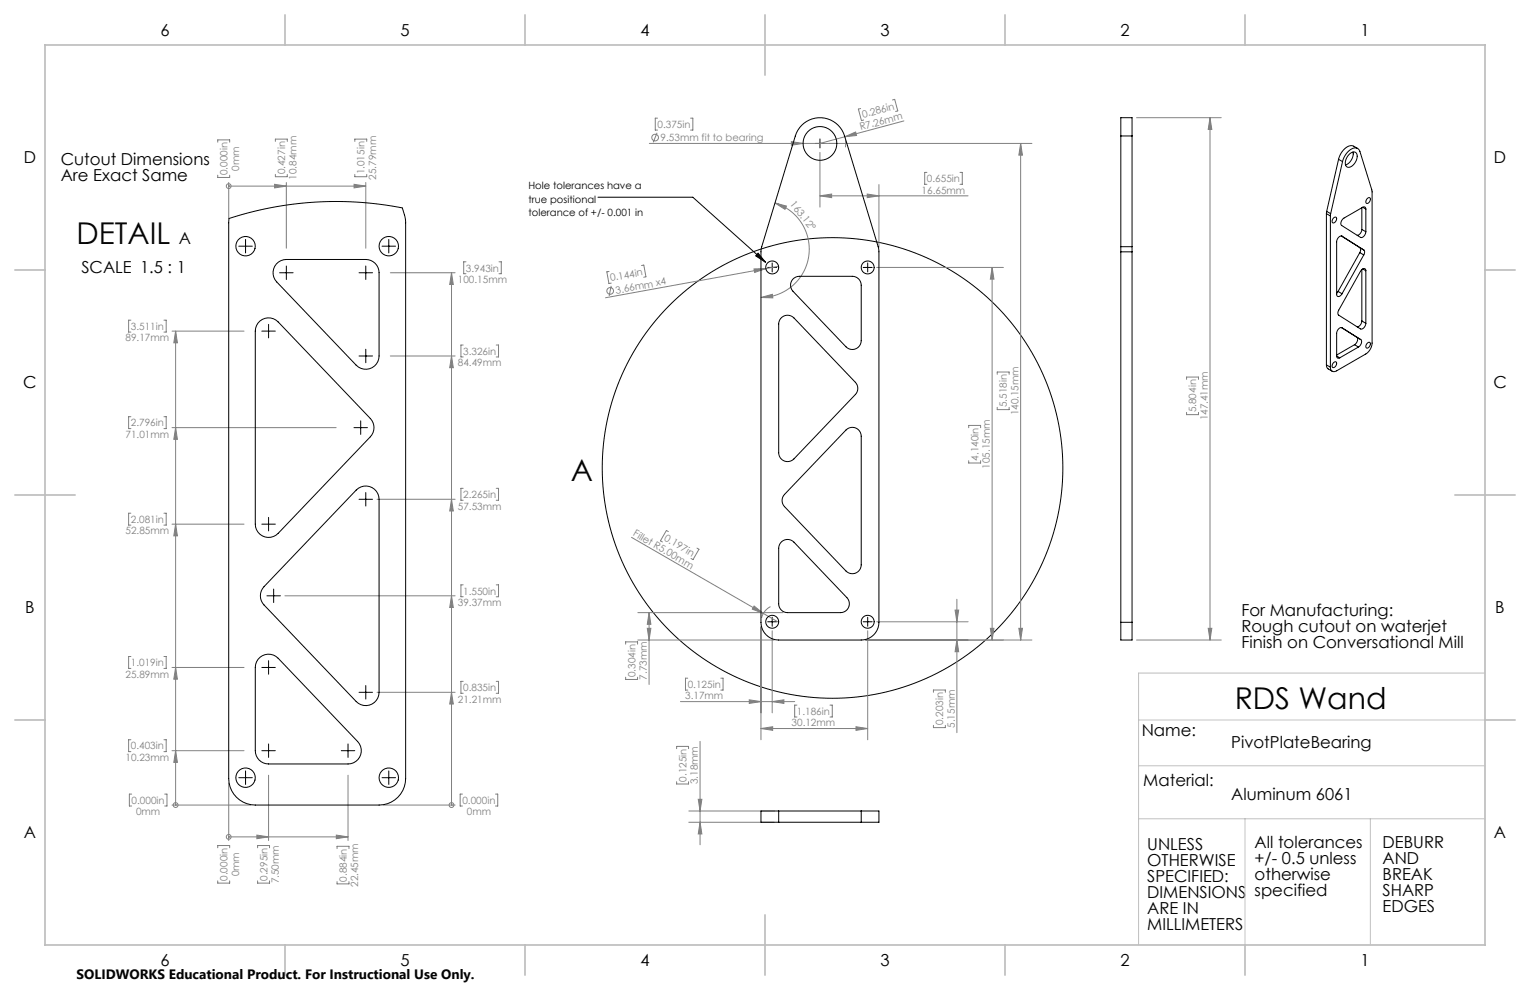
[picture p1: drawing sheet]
<svg xmlns="http://www.w3.org/2000/svg" width="432mm" height="279mm" viewBox="0 0 432 279" stroke-linecap="round" stroke-linejoin="round" font-family="sans-serif">
<g fill="none" stroke="#808080" stroke-width=".28">
<path d="M77.7 39.9v-.6h3.4v.6M100.1 39.9v-.6h3.4v.6M185.4 37.5l-1 2.7M185.6 33.4h-.7v3.3h.7M194.9 33.4h.6v3.3h-.6M223.3 40l3.3 .5-3.3 .5zM238.4 38.6l3.1-1.3 .2 .9zM238.6 39.6v2M242.9 30.6l-.6 .2 .8 3.2 .6-.1M251.9 28.2l.6-.2 .9 3.3-.7 .2M255.1 34.1l-23.7 6.4M320.8 33.2h23.9"/>
<path d="M341.5 33.2l.5 3.3h-1zM341.5 33.2v147.4M61.5 40.1v-.6h3.3v.6M61.5 49.4v.7h3.3v-.7M64.5 52.5h.1M64.5 51.5v10.1M64.5 52.5h38.7M77.5 52l3.3 .5-3.3 .5zM77.7 49.2v.7h3.4v-.7M80.8 51.5v18.6M99.9 52l3.3 .5-3.3 .5zM100.1 49.2v.7h3.4v-.7"/>
<path d="M103.2 51.5v18.6M218.7 57.3l3.2 .9-.4 .9zM218.7 57.3a13.6 13.6 0 0 1 9.5 15 13.6 13.6 0 0 1-13.4 11.7M231.4 43v15.4M231.4 55.3h41.8M231.4 55.3l3.3-.5v1zM244.7 54.8l3.4 .5-3.4 .5zM248.1 52.1v17.7M261.6 48.7h-.6v3.3h.6M270.9 48.7h.7v3.3h-.7M288.1 40.5l.5 3.3h-1.1zM288.1 40.5v140.1"/>
<path d="M291.2 40.5h-107.9M110.2 77h18.2M127.4 77v150.2M127.4 77l.5 3.3h-1zM131.5 73.9h-.6v3.4h.6M140.8 73.9h.7v3.4h-.7M171.9 76.6l-.6 .1 .6 3.3 .6-.1M181.1 74.9l.6-.1 .6 3.3-.6 .1M212.8 75.9l3.3-.1-3.1 1.1zM216.1 75.8l-45.2 8.2M219.7 75.2l-3.6 .6M247.4 75.5h35.8"/>
<path d="M280 75.5v105.1M280 75.5l.5 3.3h-1zM36.9 90.4h-.6v3.3h.6M46.3 90.4h.6v3.3h-.6M48.5 93.5h20.4M49.6 93.5v133.7M49.6 93.5l.5 3.3h-1zM130.7 97.4h-.6v3.3h.6M140 97.4h.7v3.3h-.7M172.5 80.7l-.6 2.8M214.8 84l3.2-.9 .1 1zM36.9 117.6h-.6v3.4h.6"/>
<path d="M46.3 117.6h.6v3.4h-.6M110.2 100.5h18.2M127.4 100.5l.5 3.3h-1zM281.4 105.6v-.6h3.4v.6M281.4 115v.6h3.4v-.6M334.9 107.1v-.7h3.3v.7M334.9 116.4v.6h3.3v-.6M48.5 120.7h46.4M49.6 120.7l.5 3.3h-1zM130.7 137.8h-.6v3.4h.6M140 137.8h.7v3.4h-.7M273.4 120.7v-.6h3.4v.6"/>
<path d="M273.4 130v.7h3.4v-.7M36.9 144.8h-.6v3.4h.6M46.3 144.8h.6v3.4h-.6M48.5 147.9h20.4M49.6 147.9l.5 3.3h-1zM106.4 140.9h22M127.4 140.9l.5 3.3h-1zM178.2 151.6l41.6 24M188.6 150l-.5-.3-1.7 2.9 .6 .3M196.7 154.7l.6 .3-1.7 2.9-.6-.3M80.4 168.2h48M127.4 168.2l.5 3.3h-1z"/>
<path d="M130.7 165.1h-.6v3.3h.6M140 165.1h.7v3.3h-.7M180 172.9h41M182.7 177.3h1l-.5 3.3zM183.2 172.9v20.3M183.2 172.9l.5 3.3h-1zM212.8 171l2.6 2.1-3.1-1.2zM214.8 176.9v31.9M217.4 171.2l-1.7 1.5-.8 1.7M217.9 178v23.2M244.9 178v30.8M247.4 175.5h25.8"/>
<path d="M269.5 172.2h1.1l-.5 3.3zM270.1 169.1v37.7M279.5 177.3h1l-.5 3.3zM287.5 177.3h1.1l-.5 3.3zM341 177.3h1l-.5 3.3zM36.9 185.3h-.6v3.3h.6M46.3 185.3h.6v3.3h-.6M48.5 188.4h20.4M49.6 188.4l.5 3.3h-1zM106.4 195.4h22M127.4 195.4l.5 3.3h-1zM130.7 192.3h-.6v3.4h.6"/>
<path d="M140 192.3h.7v3.4h-.7M176.6 181.8v-.6h3.3v.6M176.6 191.1v.7h3.3v-.7M180 180.6h38.5M192 198h32.3M194.1 191.4h-.6v3.4h.6M203.4 191.4h.7v3.4h-.7M211.5 197.5l3.3 .5-3.3 .5zM217.9 198l3.3-.5v1zM224.9 199h-.6v3.4h.6M234.2 199h.7v3.4h-.7M244.3 180.6h46.9"/>
<path d="M263.4 195.4v-.7h3.4v.7M270.1 180.6l.5 3.3h-1.1zM320.8 180.6h23.9M36.9 208.8h-.6v3.3h.6M46.3 208.8h.6v3.3h-.6M48.5 211.9h20.4M49.6 211.9l.5 3.3h-1zM75.8 218.8v18.4M98.2 218.8v18.4M191 211.3v-.6h3.3v.6M197.6 209.2v29.2M214.8 205.6h30.1"/>
<path d="M214.8 205.6l3.3-.5v1zM241.6 205.1l3.3 .5-3.3 .5zM263.4 204.7v.6h3.4v-.6M37.2 224.1h-.7v3.4h.7M46.5 224.1h.6v3.4h-.6M48.5 227.2h22.3M49.6 227.2h.1M61.5 239.3v-.7h3.3v.7M64.5 236.2h.1M64.5 221v16.2M64.5 236.2h33.7M72.5 235.7l3.3 .5-3.3 .5z"/>
<path d="M72.7 239.3v-.7h3.4v.7M94.9 235.7l3.3 .5-3.3 .5zM95.1 239.5v-.7h3.4v.7M108.3 227.2h20.1M127.4 227.2h.1M130.5 224.1h-.6v3.4h.6M139.8 224.1h.7v3.4h-.7M191 220.6v.7h3.3v-.7M194.4 228.9h24.1M194.4 232.1h24.1M197.1 225.6h1l-.5 3.3zM197.6 232.1l.5 3.3h-1z"/>
<path d="M61.5 248.6v.6h3.3v-.6M72.7 248.6v.6h3.4v-.6M95.1 248.8v.7h3.4v-.7"/>
<circle cx="184.9" cy="38.8" r=".94"/>
<circle cx="64.5" cy="52.5" r=".68"/>
<circle cx="172.2" cy="82.1" r=".94"/>
<circle cx="49.6" cy="227.2" r=".68"/>
<circle cx="64.5" cy="236.2" r=".68"/>
<circle cx="127.4" cy="227.2" r=".68"/>
</g>
<g fill="none" stroke="#000" stroke-width=".28">
<path d="M231.4 39.2v2.6M168.8 55.7h26.7l20.6 18.3M230.1 40.5h2.6M67.4 69.5h3.8M69.3 67.6v3.8M78.9 77h3.8M80.8 75.1v3.8M101.3 77h3.8M103.2 75.1v3.8M107.8 69.5h3.8M109.7 67.6v3.8M213.9 71.5l2.2 2.5-2.8-1.8z"/>
<path d="M216.7 75.5h2.5M217.9 74.2v2.6M243.6 75.5h2.6M244.9 74.2v2.6M73.9 93.5h3.8M75.8 91.5v3.9M103.2 98.6v3.8M101.3 100.5h3.8M101.8 118.8v3.8M99.9 120.7h3.8M103.2 139v3.8M73.9 147.9h3.8"/>
<path d="M75.8 146v3.8M101.3 140.9h3.8M75.3 168.2h3.8M77.2 166.2v3.9M216.7 175.5h2.5M217.9 174.2v2.5M243.6 175.5h2.6M244.9 174.2v2.5M73.9 188.4h3.8M75.8 186.5v3.8M101.3 195.4h3.8M103.2 193.5v3.8"/>
<path d="M67.4 219.5h3.8M69.3 217.6v3.8M73.9 211.9h3.8M75.8 210v3.8M96.3 211.9h3.8M98.2 210v3.8M107.8 219.5h3.8M109.7 217.6v3.8"/>
<circle cx="235" cy="132.1" r="65"/>
</g>
<path d="M419.1 190h-97.8v76.7M321.3 203.2h97.8M321.3 216.1h97.8M321.3 231.1h97.8M351.4 231.1v35.6M386.7 231.1v35.6" fill="none" stroke="#c0c0c0" stroke-width=".28"/>
<g fill="none" stroke="#c0c0c0" stroke-width=".5">
<path d="M12.7 12.7h406.4v254h-406.4zM80.4 4.2v8.5M148.2 4.2v8.5M215.9 4.2v17M283.6 4.2v8.5M351.4 4.2v8.5M4.2 76.2h8.5M419.1 76.2h8.5M4.2 139.7h17M410.6 139.7h17M4.2 203.2h8.5M419.1 203.2h8.5"/>
<path d="M215.9 258.2v17M80.4 266.7v8.5M148.2 266.7v8.5M283.6 266.7v8.5M351.4 266.7v8.5"/>
</g>
<path d="M213.9 71.5l2.2 2.5-2.8-1.8z" fill="#000"/>
<g fill="#808080">
<path d="M212.8 171l2.6 2.1-3.1-1.2z"/>
<path d="M223.3 40l3.3 .5-3.3 .5z"/>
<path d="M212.8 75.9l3.3-.1-3.1 1.1z"/>
<path d="M238.4 38.6l3.1-1.3 .2 .9z"/>
<path d="M49.6 211.9l.5 3.3h-1zM49.6 188.4l.5 3.3h-1zM49.6 147.9l.5 3.3h-1zM49.6 120.7l.5 3.3h-1zM49.6 93.5l.5 3.3h-1zM127.4 195.4l.5 3.3h-1zM127.4 168.2l.5 3.3h-1zM127.4 140.9l.5 3.3h-1zM127.4 100.5l.5 3.3h-1zM127.4 77l.5 3.3h-1z"/>
<path d="M72.5 235.7l3.3 .5-3.3 .5zM94.9 235.7l3.3 .5-3.3 .5zM77.5 52l3.3 .5-3.3 .5zM99.9 52l3.3 .5-3.3 .5z"/>
<path d="M214.8 84l3.2-.9 .1 1zM218.7 57.3l3.2 .9-.4 .9z"/>
<path d="M244.7 54.8l3.4 .5-3.4 .5zM231.4 55.3l3.3-.5v1z"/>
<path d="M217.9 198l3.3-.5v1zM211.5 197.5l3.3 .5-3.3 .5zM241.6 205.1l3.3 .5-3.3 .5zM214.8 205.6l3.3-.5v1z"/>
<path d="M279.5 177.3h1l-.5 3.3zM280 75.5l.5 3.3h-1zM182.7 177.3h1l-.5 3.3zM183.2 172.9l.5 3.3h-1z"/>
<path d="M269.5 172.2h1.1l-.5 3.3zM270.1 180.6l.5 3.3h-1.1zM288.1 40.5l.5 3.3h-1.1zM287.5 177.3h1.1l-.5 3.3zM341.5 33.2l.5 3.3h-1zM341 177.3h1l-.5 3.3zM197.1 225.6h1l-.5 3.3zM197.6 232.1l.5 3.3h-1z"/>
</g>
<g fill="none" stroke="#000" stroke-width=".28">
<path d="M226.2 35.4a7.3 7.3 0 0 1 12.2 3l9.6 32.3 .1 104.9a5 5 0 0 1-5 5h-23.3a5 5 0 0 1-5-5v-104.9l9.7-32.3a7.3 7.3 0 0 1 1.7-3zM316.3 38.4v-5.2h3.2v5.2M316.3 38.4v31.2M316.3 38.4h3.2M319.5 38.4v31.2M374.4 59.7l-.1 .6M374.4 59.7l1.1 .6M377.8 45l1.1 .6M377.8 45l-3.4 14.7M378.9 45.6a4.7 4.7 0 0 1 3.8-3.8l.7 .3 .4 .7 3.4 11.2v42.8a3.9 3.9 0 0 1-1.7 3.1l-8.3 4.8a1.08 1.08 0 0 1-1.2 .1 1.08 1.08 0 0 1-.5-1.2M378.9 45.6l-3.4 14.7M380.7 43.6a1.24 1.24 0 0 1 1.1-.7 1.24 1.24 0 0 1 1.2 .7 3.1 3.1 0 0 1-2.7 3.6 2.07 2.07 0 0 1 0-3.1z"/>
<path d="M381.8 42.9a3.4 3.4 0 0 1-2.1 3.7M383.2 41.9l-1.2-.6a3.4 3.4 0 0 0-3.8 2.5l-.4 1.2M384.3 58.6v6.2M384.6 58.5l-5.3 3.1a1.54 1.54 0 0 0-.6 2l5.2 3.4a1.44 1.44 0 0 0 1.6-1.6M384.6 58.5a.54 .54 0 0 1 .6-.1 .54 .54 0 0 1 .3 .6M384.6 58.5l.9 .5M385.5 59v6.4M385.9 56a.5 .5 0 0 1 .7-.2 .5 .5 0 0 1 .1 .8 .68 .68 0 0 1-.4 .7 .68 .68 0 0 1-.8-.2zM64.6 61.7l6-1.8 6.2-1.3 6.2-1 6-.6 6.3-.1 6 .2 6 .6 6.2 1 .8 2.5 .2 1.7v156.8a7.5 7.5 0 0 1-7.5 7.5h-35a7.5 7.5 0 0 1-7.5-7.5zM78 74.5a3.7 3.7 0 0 1 2.8-1.3h22.4a3.7 3.7 0 0 1 3.8 3.8v23.5a3.7 3.7 0 0 1-2.4 3.4 3.7 3.7 0 0 1-4.1-.8l-22.4-23.5a3.7 3.7 0 0 1-.1-5.1zM223.7 78.8a2.5 2.5 0 0 1 1.9-.8h15a2.5 2.5 0 0 1 2.5 2.5v15.6a2.5 2.5 0 0 1-1.6 2.4 2.5 2.5 0 0 1-2.8-.6l-14.9-15.7a2.5 2.5 0 0 1-.1-3.4zM316.3 69.6v1.5"/>
<path d="M316.3 71.1v104.5M316.3 71.1h3.2M316.3 69.6h3.2M319.5 69.6v1.5M319.5 71.1v104.5M374.3 60.3l1.2 .6M374.3 60.3v42.7M375.5 60.9v42.7M375.5 60.3v.6M376.4 61.5a.5 .5 0 0 1 .7-.2 .5 .5 0 0 1 .1 .8 .68 .68 0 0 1-.4 .7 .68 .68 0 0 1-.8-.2zM378.6 66.6l5.2 3.3M378.7 66.6l.1 .1"/>
<path d="M378.8 66.7a1.44 1.44 0 0 0-1.6 1.5v14.9a.69 .69 0 0 0 .7 .6 .69 .69 0 0 0 .7-.6l.2-.2M378.8 66.7l6.1 3.8M383.8 69.9a1.11 1.11 0 0 1 0 1.4M383.8 69.9l1.1 .6M383.8 71.3l1.1 .6M383.8 71.3l-6.2 11M384.3 64.8a1.68 1.68 0 0 1-1.3 1.6M384.3 64.8l1.2 .6M384.3 76.1v14.5M384.6 75.9l.9 .5M384.9 70.5a1.11 1.11 0 0 1 0 1.4M384.9 71.9l-6.1 11"/>
<path d="M385.5 76.4a.69 .69 0 0 0-.7-.7 .69 .69 0 0 0-.7 .7l-6.3 11.1a1.1 1.1 0 0 0 0 1.4l6.1 3.9a1.44 1.44 0 0 0 1.6-1.6M385.5 76.4v14.8M73.4 90.6a3.8 3.8 0 0 1 5.1 .3l26 27.2a3.7 3.7 0 0 1 0 5.2l-26 27.2a3.7 3.7 0 0 1-4.1 .9 3.7 3.7 0 0 1-2.4-3.5v-54.4a3.7 3.7 0 0 1 1.4-2.9zM220.6 89.6a2.5 2.5 0 0 1 3.5 .1l17.3 18.2a2.5 2.5 0 0 1 0 3.4l-17.3 18.2a2.5 2.5 0 0 1-2.8 .6 2.5 2.5 0 0 1-1.5-2.3v-36.3a2.5 2.5 0 0 1 .8-1.9zM377.6 82.3l-.4 .5M377.6 82.3l1.2 .6M378.6 92.4l4.3 2.8M378.7 92.5h.1M378.8 92.5a1.44 1.44 0 0 0-1.6 1.6v6.4M378.8 92.5l5.2 3.3M382.3 97.3l1.1 .6M382.3 97.3l-5.1 2.9"/>
<path d="M382.9 95.2a1.47 1.47 0 0 1-.6 2.1M382.9 95.2l1.1 .6M383.4 97.9l-5.3 3.1M384 95.8a1.47 1.47 0 0 1-.6 2.1M384.3 90.6a1.68 1.68 0 0 1-1.3 1.6M384.3 90.6l1.2 .6M385.9 96.9a.5 .5 0 0 1 .7-.2 .5 .5 0 0 1 .1 .7 .68 .68 0 0 1-.4 .8 .68 .68 0 0 1-.8-.2zM374.3 103l.4 1 1.3 .8M374.3 103l1.2 .6M376.4 102.4a.5 .5 0 0 1 .7-.2 .5 .5 0 0 1 .1 .7 .68 .68 0 0 1-.4 .8 .68 .68 0 0 1-.8-.2zM377.2 100.5a.54 .54 0 0 0 .3 .5 .54 .54 0 0 0 .6 0M377.2 100.5l.9 .5"/>
<path d="M100.5 138.3a3.7 3.7 0 0 1 4.1-.9 3.7 3.7 0 0 1 2.4 3.5v54.5a3.7 3.7 0 0 1-2.4 3.5 3.7 3.7 0 0 1-4.1-.9l-26-27.3a3.7 3.7 0 0 1 0-5.1zM238.7 121.4a2.5 2.5 0 0 1 2.8-.6 2.5 2.5 0 0 1 1.6 2.3v36.3a2.5 2.5 0 0 1-1.6 2.3 2.5 2.5 0 0 1-2.8-.6l-17.3-18.1a2.5 2.5 0 0 1 0-3.5zM220.6 152.8a2.5 2.5 0 0 1 3.5 .2l14.9 15.7a2.5 2.5 0 0 1 .5 2.7 2.5 2.5 0 0 1-2.3 1.5h-14.9a2.5 2.5 0 0 1-2.5-2.5v-15.7a2.5 2.5 0 0 1 .8-1.9zM316.3 175.6v5h3.2v-5M316.3 175.6h3.2M73.4 185.5a3.7 3.7 0 0 1 5.1 .3l22.4 23.5a3.8 3.8 0 0 1 .8 4 3.8 3.8 0 0 1-3.5 2.3h-22.4a3.8 3.8 0 0 1-3.8-3.7v-23.5a3.7 3.7 0 0 1 1.4-2.9zM219.8 228.9h-5v3.2h5M219.8 228.9v3.2M219.8 228.9h23.3M219.8 232.1h23.3M243.1 228.9h5v3.2h-5M243.1 228.9v3.2"/>
<circle cx="231.4" cy="40.5" r="4.8"/>
<circle cx="69.3" cy="69.5" r="2.74"/>
<circle cx="109.7" cy="69.5" r="2.74"/>
<circle cx="217.9" cy="75.5" r="1.83"/>
<circle cx="244.9" cy="75.5" r="1.83"/>
<circle cx="217.9" cy="175.5" r="1.83"/>
<circle cx="244.9" cy="175.5" r="1.83"/>
<circle cx="69.3" cy="219.5" r="2.74"/>
<circle cx="109.7" cy="219.5" r="2.74"/>
</g>
<g font-size="8.5">
<text x="21.6" y="68.8">DETAIL</text>
<text x="161.1" y="135.6">A</text>
<text x="348.5" y="200.2">RDS Wand</text>
</g>
<g font-size="4.7">
<text x="45.3" y="10.1">6</text>
<text x="113" y="10.1">5</text>
<text x="180.7" y="10.1">4</text>
<text x="248.5" y="10.1">3</text>
<text x="316.2" y="10.1">2</text>
<text x="383.9" y="10.1">1</text>
<text x="6.7" y="46.1">D</text>
<text x="17.1" y="46.6">Cutout Dimensions</text>
<text x="421.6" y="46.1">D</text>
<text x="17.1" y="51.1">Are Exact Same</text>
<text x="50.4" y="68.8">A</text>
<text x="23" y="77">SCALE 1.5 : 1</text>
<text x="6.6" y="109.6">C</text>
<text x="421.5" y="109.6">C</text>
<text x="7.1" y="173.1">B</text>
<text x="350.4" y="173.7">For Manufacturing:</text>
<text x="422" y="173.1">B</text>
<text x="350.4" y="178.3">Rough cutout on waterjet</text>
<text x="350.4" y="182.8">Finish on Conversational Mill</text>
<text x="322.2" y="207.7">Name:</text>
<text x="347.5" y="211.1">PivotPlateBearing</text>
<text x="322.7" y="221.9">Material:</text>
<text x="347.5" y="225.9">Aluminum 6061</text>
<text x="6.7" y="236.6">A</text>
<text x="323.8" y="239.8">UNLESS</text>
<text x="354.1" y="239.4">All tolerances</text>
<text x="390.2" y="239.4">DEBURR</text>
<text x="421.6" y="236.6">A</text>
<text x="323.8" y="244.3">OTHERWISE</text>
<text x="354.1" y="243.9">+/- 0.5 unless</text>
<text x="390.2" y="243.9">AND</text>
<text x="323.8" y="248.8">SPECIFIED:</text>
<text x="354.1" y="248.4">otherwise</text>
<text x="390.2" y="248.4">BREAK</text>
<text x="323.8" y="253.4">DIMENSIONS</text>
<text x="323.8" y="257.9">ARE IN</text>
<text x="354.1" y="252.9">specified</text>
<text x="390.2" y="252.9">SHARP</text>
<text x="390.2" y="257.5">EDGES</text>
<text x="323.8" y="262.4">MILLIMETERS</text>
<text x="45.3" y="272.6">6</text>
<text x="113" y="272.6">5</text>
<text x="180.7" y="272.6">4</text>
<text x="248.5" y="272.6">3</text>
<text x="316.2" y="272.6">2</text>
<text x="383.9" y="272.6">1</text>
</g>
<text font-size="3.8" x="21.6" y="276.3">SOLIDWORKS Educational Product. For Instructional Use Only.</text>
<g font-size="2.8" fill="#808080">
<text x="243.6" y="33.3" transform="rotate(-15 243.6 33.3)">0.286in</text>
<text x="185.6" y="36.1">0.375in</text>
<text x="186.4" y="39.9">9.53mm fit to bearing</text>
<text x="242.9" y="36.8" transform="rotate(-15 242.9 36.8)">R7.26mm</text>
<text x="64.2" y="49.4" transform="rotate(-90 64.2 49.4)">0.000in</text>
<text x="67.5" y="48.2" transform="rotate(-90 67.5 48.2)">0mm</text>
<text x="80.5" y="49.2" transform="rotate(-90 80.5 49.2)">0.427in</text>
<text x="83.7" y="50.7" transform="rotate(-90 83.7 50.7)">10.84mm</text>
<text x="102.9" y="49.2" transform="rotate(-90 102.9 49.2)">1.015in</text>
<text x="106.1" y="50.7" transform="rotate(-90 106.1 50.7)">25.79mm</text>
<text x="261.6" y="51.4">0.655in</text>
<text x="222.8" y="57.6" transform="rotate(51 222.8 57.6)">163.12°</text>
<text x="260.1" y="54.7">16.65mm</text>
<text x="131.5" y="76.6">3.943in</text>
<text x="129.2" y="79.9">100.15mm</text>
<text x="172.4" y="79.3" transform="rotate(-10 172.4 79.3)">0.144in</text>
<text x="173.9" y="82.9" transform="rotate(-10 173.9 82.9)">3.66mm x4</text>
<text x="36.9" y="93.1">3.511in</text>
<text x="35.4" y="96.4">89.17mm</text>
<text x="130.7" y="100.1">3.326in</text>
<text x="129.2" y="103.4">84.49mm</text>
<text x="284.2" y="115" transform="rotate(-90 284.2 115)">5.518in</text>
<text x="287.4" y="117.2" transform="rotate(-90 287.4 117.2)">140.15mm</text>
<text x="337.6" y="116.4" transform="rotate(-90 337.6 116.4)">5.804in</text>
<text x="340.9" y="118.7" transform="rotate(-90 340.9 118.7)">147.41mm</text>
<text x="35.4" y="123.6">71.01mm</text>
<text x="36.9" y="120.3">2.796in</text>
<text x="276.1" y="130" transform="rotate(-90 276.1 130)">4.140in</text>
<text x="279.4" y="132.3" transform="rotate(-90 279.4 132.3)">105.15mm</text>
<text x="129.2" y="143.8">57.53mm</text>
<text x="130.7" y="140.6">2.265in</text>
<text x="36.9" y="147.6">2.081in</text>
<text x="35.4" y="150.8">52.85mm</text>
<text x="178.5" y="151.1" transform="rotate(30 178.5 151.1)">Fillet R5.00mm</text>
<text x="187.3" y="152.4" transform="rotate(30 187.3 152.4)">0.197in</text>
<text x="130.7" y="167.8">1.550in</text>
<text x="129.2" y="171.1">39.37mm</text>
<text x="35.4" y="191.3">25.89mm</text>
<text x="36.9" y="188">1.019in</text>
<text x="179.3" y="191.1" transform="rotate(-90 179.3 191.1)">0.304in</text>
<text x="182.6" y="191.8" transform="rotate(-90 182.6 191.8)">7.73mm</text>
<text x="130.7" y="195">0.835in</text>
<text x="193.4" y="197.4">3.17mm</text>
<text x="194.1" y="194.1">0.125in</text>
<text x="129.2" y="198.3">21.21mm</text>
<text x="224.9" y="201.7">1.186in</text>
<text x="223.4" y="205">30.12mm</text>
<text x="266.2" y="204.7" transform="rotate(-90 266.2 204.7)">0.203in</text>
<text x="269.4" y="205.4" transform="rotate(-90 269.4 205.4)">5.15mm</text>
<text x="35.4" y="214.8">10.23mm</text>
<text x="36.9" y="211.5">0.403in</text>
<text x="193.7" y="220.6" transform="rotate(-90 193.7 220.6)">0.125in</text>
<text x="197" y="221.3" transform="rotate(-90 197 221.3)">3.18mm</text>
<text x="37.2" y="226.9">0.000in</text>
<text x="130.5" y="226.9">0.000in</text>
<text x="38.4" y="230.1">0mm</text>
<text x="131.7" y="230.1">0mm</text>
<text x="64.2" y="248.6" transform="rotate(-90 64.2 248.6)">0.000in</text>
<text x="67.5" y="247.4" transform="rotate(-90 67.5 247.4)">0mm</text>
<text x="75.5" y="248.6" transform="rotate(-90 75.5 248.6)">0.295in</text>
<text x="78.7" y="249.3" transform="rotate(-90 78.7 249.3)">7.50mm</text>
<text x="97.9" y="248.8" transform="rotate(-90 97.9 248.8)">0.884in</text>
<text x="101.1" y="250.3" transform="rotate(-90 101.1 250.3)">22.45mm</text>
</g>
<g font-size="2.8">
<text x="149.1" y="53.4">Hole tolerances have a</text>
<text x="149.1" y="57.3">true positional</text>
<text x="149.1" y="61.1">tolerance of +/- 0.001 in</text>
</g>
</svg>
